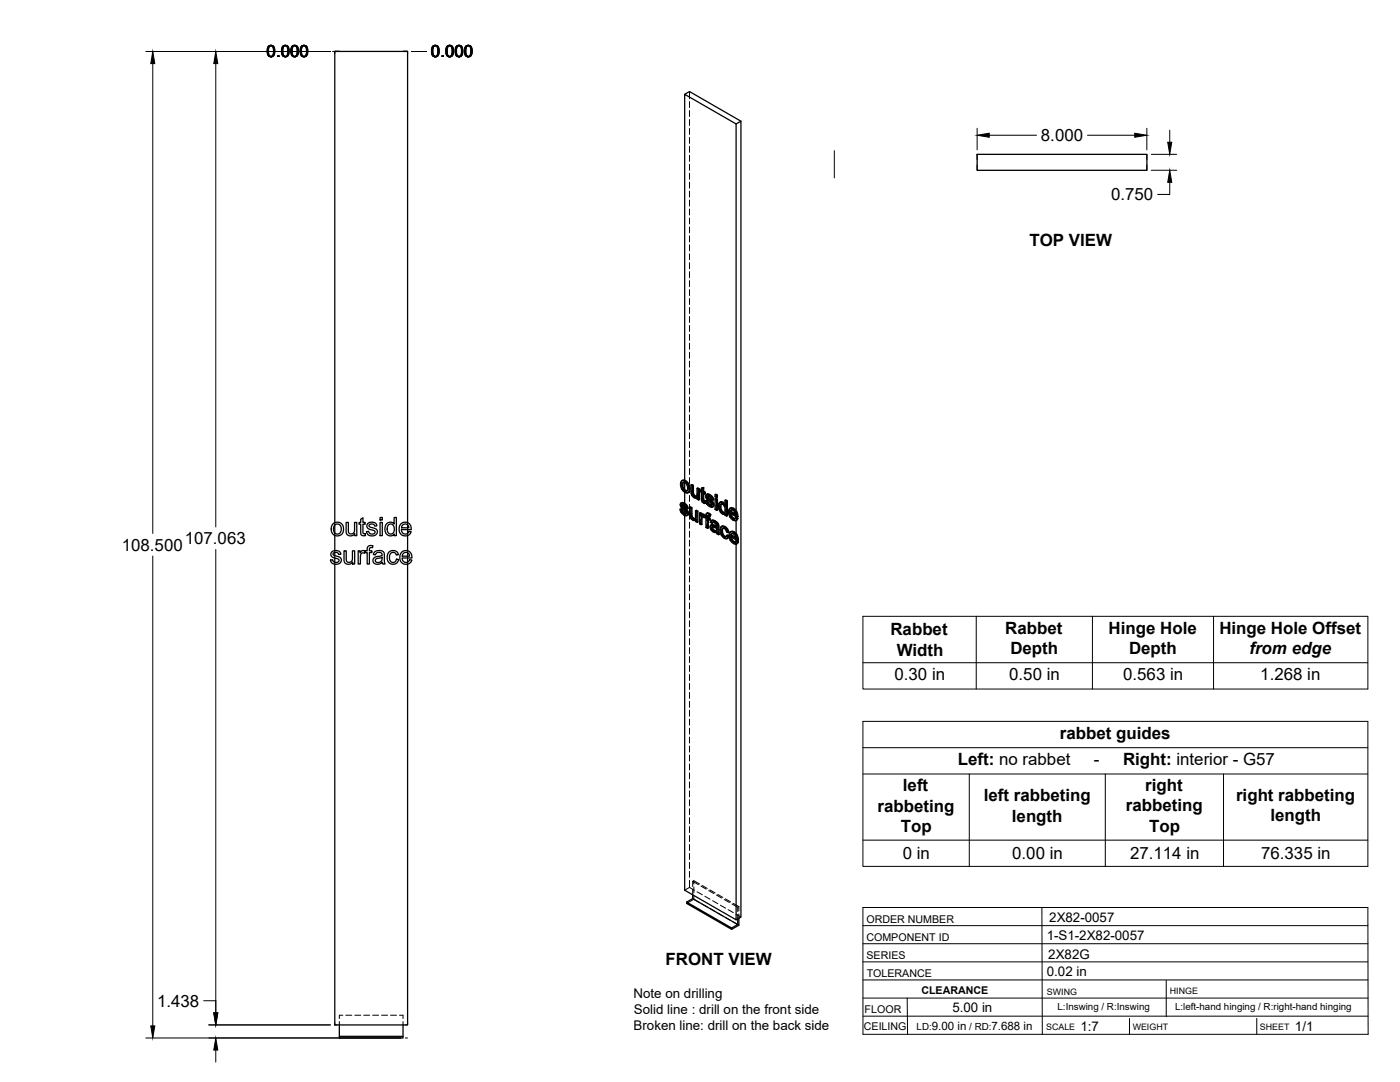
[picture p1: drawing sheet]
<svg xmlns="http://www.w3.org/2000/svg" width="559mm" height="432mm" viewBox="0 0 559 432" stroke-linecap="round" stroke-linejoin="round" font-family="sans-serif">
<!-- layer: Visible -->
<g fill="none" stroke="#000" stroke-width=".51">
<path d="M273.3 37.6l1.9-1.1 20.5 11.9M293.8 49.5l1.9-1.1v317.6l-1.9 1.1M390 61.6h67.8v6.4h-67.8zM272.2 191.8l.6-.2 .9 .2zM272.2 191.8l-.4 .5-.2 1 .5 1.9 1.5 1.4 .8 .1 .5-.3M272.3 193.6l.3 1.4M272.6 195l.3-.1 .8 .8-.3 .2zM272.8 192.5l-.2 .9M272.9 194.9l-.3-1.5-.3 .2v-.3l.2-.6 .5-.2 1 .7 .4 1.3-.2 1.4h-.8M273.3 191.6v-154l20.5 11.9v154.3M273.3 192.6v2.8M273.3 196.4v4.5"/>
<path d="M273.4 192l1 1a1.88 1.88 0 0 1 1 2M273.7 195.7l.5 .2M273.7 191.8l1.2 1.3M274.6 193.3l.5 1.9 .3-.2-.2 1.2M275.1 195.2l-.2 1.2 .3-.2-.6 .5M275.8 193.5l.7 .4 .3-.2v3.2M276.5 193.9v3.1l.3-.1 .3 .6M276.5 197.1l.3 .6 .3-.2 .4 .4M276.8 197.7l.4 .4h.9M276.8 193.7l-.7-.4-.3 .2v3l.3 1.2 .8 .8a.97 .97 0 0 0 1.4 .1v.6l.5 .4M277.2 198.1l.5 .1M278 198.1l-.3 .1"/>
<path d="M278.2 194.9l.6 .4 .4-.2v4.3l-.4 .2v-4.3M278.3 198.6l-.3 .2M279.2 195.1l-.7-.4-.3 .2v2.7l-.5 .6M280 195.5l-.5 .1v.6l.5 .3v3.3l.9 1h.7l-.1-.7h-.6M280 194.8l.9-.2v1.5M280.6 194.8v1.5l.3-.2 .6 .3M280.6 196.3l.6 .3 .3-.2v.6l-.3 .2v-.6M280.6 199.7l.6 .2M280.7 200l.8 .1M280.9 194.6l-.9 .2v1.1l-.5-.3M280.9 197v2.6M281.2 197.2l-.6-.4v2.9l.4 .1"/>
<path d="M281.6 199.8l.6 .3M282.1 197.3l.7-.1 .6 .2M282.3 198.3l.6 .4M282.4 198.6l.2 .3 .4-.1 1.4 1.3M282.4 197.1l-.4 .3M282.5 197.4h.9l.7 .6M282.5 199.9l-.9-.1 .7 1.6 1.2 .9 1-.1M282.6 198.9l1.5 1.4 .3-.2 .4 .6M282.6 198v.1M282.7 198.4l-.1-.3-.3 .2 .1-.2 .9 .3 .6 1 .6 .2M282.8 197.2l-.9 .2-.2 .9 .4 .9 1.8 1.8-.1 .7M283 197.6l.8 .6 .3-.2 .5 .6"/>
<path d="M283.8 198.2l.5 .6 .3-.2 .2 .9-.3 .1-.2-.8M285.4 199l.3-.1 .7 .3-.4 .2zM285.4 197.4l.3-.2 .7 .4-.4 .2zM285.4 199v4.3l.6 .4M285.4 197.4v.8l.6 .4M286.4 199.2v4.3l-.4 .2v-4.3M286.4 197.6v.8l-.4 .2v-.8M289.4 199.7l.6 .3 .3-.1v5.9l-.3 .2v-6M290.3 199.9l-.6-.4-.3 .2v2.1l-.5-.7M133 209l1.7-.6 1.7 .7 .6 1v2.2l-1.1 1.3-1.7 .2-1.4-.8-.6-1.6a2.79 2.79 0 0 1 .8-2.4zM133.5 209.6l.6-.4 .9-.1 1 .9 .1 1.9-.8 1.1h-1.2l-.7-.6-.3-1.5zM133.6 209.5v3.2"/>
<path d="M133.6 213.7v6M137.3 219.8h.9v3.8a1.32 1.32 0 0 0 1.7 .7 1.32 1.32 0 0 0 .8-1.7v-2.8h.9v5.3h-.8v-.8a1.86 1.86 0 0 1-2.3 .9 1.86 1.86 0 0 1-1.2-2.1zM138.2 208.5h.8l.1 3.8a1.31 1.31 0 0 0 1.7 .7 1.31 1.31 0 0 0 .7-1.7v-2.8h.9v5.3h-.8v-.8a1.86 1.86 0 0 1-2.2 .8 1.86 1.86 0 0 1-1.2-2zM143 219.8h.7v.8a1.27 1.27 0 0 1 2.1-.6l.8-.2v-1.1a1.58 1.58 0 0 1 2.2-.9l-.1 .8a.81 .81 0 0 0-.9-.1 .81 .81 0 0 0-.4 .8v.5h1.1v.7h-1.1v4.6h-.8v-4.6h-.8v-.4l-.3 .7-.9-.2-.6 .5-.2 4h-.8zM144 207.2l.9-.5v1.8h.9v.7h-.9v3.4l.2 .3 .7 .1 .1 .7h-1.3l-.5-.4-.1-4.1h-.7v-.7h.7zM146.7 209l1.7-.6a1.73 1.73 0 0 1 2 1.4l-.8 .2a1.17 1.17 0 0 0-1.1-.9 1.17 1.17 0 0 0-1.2 .8l.4 .4 2.1 .6a1.59 1.59 0 0 1 .7 2.1 1.59 1.59 0 0 1-2 .9l-1.5-.4-.7-1.3 .9-.2 .2 .7 .7 .4 1.3-.2a.74 .74 0 0 0 .3-.9 .74 .74 0 0 0-.9-.4l-1.3-.4a1.37 1.37 0 0 1-.8-2.2zM151.7 208.5h.9v5.3h-.9zM151.7 206.5h.9v1h-.9zM154.3 209l1.1-.6a1.86 1.86 0 0 1 1.9 .7v-2.6h.9v7.3h-.8v-.7a2.16 2.16 0 0 1-2.7 .5 2.16 2.16 0 0 1-1.1-2.5zM154.9 209.6l1.3-.5 1 1.1v2l-.7 .8h-1l-.8-.9-.1-1.5zM160 209.1l1-.6h1.5l1 .6 .5 1.1 .1 1.1h-3.9l.2 1 .9 .7a1.43 1.43 0 0 0 1.9-.9l.9 .1-.7 1.1-.8 .5h-1.6l-1-.6-.7-1.8 .1-1.1zM160.7 209.5l.6-.3h1.1l.5 .5 .3 .9h-2.9z"/>
<path d="M162.7 208.5v-188h-29.1v188.1M162.7 209.4v1.2M162.7 211.3v1.6M162.7 213.7v6.1M271.4 203.2l.6 .3M271.9 200.7l.7-.1 .6 .2M272 203.5l.4-.2 .2 .9-.3 .1zM272.1 201.7l.7 .4M272.2 202l1.1 .6M272.2 200.6l-.4 .2M272.3 204.3l.7 .6h.8M272.3 200.8h.9l.8 .6"/>
<path d="M272.4 203.3l-1-.1 .7 1.6 1.3 .9 .9-.1M272.4 202.3l1.5 1.4 .3-.2 .5 .7M272.5 201.4l-.1 .1M272.5 201.8l-.3-.3 1 .3 .5 1 .6 .3M272.6 200.6l-.9 .3-.2 .8 .4 .8 1.9 1.9-.2 .7M272.9 201l.7 .6 .4-.2 .4 .7M273 204.9l.6 .2M273.3 205.7v149.6l20.5 11.8v-149.9M273.3 203.9v.9l-.7-.6M273.3 201.9v.7M273.3 202.6l.9 .9M273.6 201.6l.5 .6 .3-.1 .3 .8-.4 .2-.2-.9"/>
<path d="M273.7 205.1h-.1M273.9 203.7l.4 .6 .4-.1 .1 .7M274.3 204.3l.2 .7 .3-.1-.2 .5M274.5 205l-.2 .6 .3-.2-.4 .4M275.2 202.4l.7 .4 .3-.2v3.2M275.9 202.8v3.2l.3-.2 .3 .6M275.9 206l.2 .6 .4-.2 .4 .4M276.1 206.6l.5 .4h.9M276.2 202.6l-.7-.4-.3 .2v3.1l.3 1.1 .8 .8a.97 .97 0 0 0 1.4 .1M276.6 207l.6 .2M277.5 207l-.3 .2M277.6 203.8l.6 .4 .4-.2v4.3l-.4 .2v-4.3"/>
<path d="M277.7 207.5v.7l.5 .3M277.7 207.5l-.2 .2M278.6 204l-.7-.4-.3 .2v2.7l-.4 .7M279.2 204.7l.6 .4 .3-.2v.5l.4-.2M279.8 205.1v.6l.7-.5 .4 .1M280 206.4l.2 2.8-.4 .2v-2.2M280.1 204.9l-.6-.3-.3 .1v4.3l.6 .4M280.2 205.3h.7l.6 .4M280.3 206.1v.1M280.6 205.4l.6 .5M281 206.6l-.8-.5-.2 .3 .3-.2-.1 .8M281.2 200.3l.1 .7"/>
<path d="M281.2 206.4l.6 .4v3.7l.6 .4M281.2 206.4v-.3l-.2 .5M281.2 206.5l-.2 .1M282.2 204.9h.9l.6 .4M282.2 200.1l.3-.2 .3 .8-.3 .2zM282.4 206.6l.7 .4 .3-.2v.6l-.3 .1v-.5M282.5 204.7l-.5 .2M282.5 200.9l.6 .6h.9M282.7 207.3v3.4l-.3 .2v-3.8l.7 .4M282.7 205.7v.7M282.8 205.1l.6 .4 .3-.2-.4 .8 .1-.6M282.8 200.7l.7 .7"/>
<path d="M283.1 204.9l-.6-.2-.5 .2-.2 1.3-.6-.3 .6-.1M283.1 201.5l.7 .2M283.3 206.1a.46 .46 0 0 0-.5-.5 .46 .46 0 0 0-.4 .6v.4l.3-.2 .7 .4M283.8 209.6l.8-.2 1.4 .5M283.9 201.7h-.1M284.1 210.7l.2 .6 .3-.2 .5 .5M284.1 200.3l.4 .6 .3-.2 .2 .8M284.2 210.4l-.1 .3 .3-.2 .2 .6M284.2 209.4l-.5 .2M284.3 211.3l.5 .5h1h-1M284.3 210.3l-.1 .1M284.3 207.7l.9 .4 .3-.2 .8 .6"/>
<path d="M284.4 210.3l.8 .3a.72 .72 0 0 1 .8 .6 .72 .72 0 0 1-.5 .8M284.4 210.3l-.2 .1M284.4 210.3v.2M284.5 200.9l.1 .7 .4-.1-.2 .5M284.5 208.4l-.4 .5 .2-.4 .5-.1 1.1 1a.48 .48 0 0 1 0 .8 .48 .48 0 0 1-.7-.3l-.9-.3M284.6 209.4l-1 .3-.2 .9 .7 1.3 1.1 .6a.64 .64 0 0 1 1 .5l.6 .4M284.6 201.6l-.1 .6 .3-.2-.5 .4M284.6 207.6l-.7 .2M285.2 208.1l.8 .5 .3-.1 .4 .5M285.5 207.9l-.9-.3-.8 .3-.3 .5 .6 .5M286 208.6l.4 .6 .3-.2 .2 .7M286.4 209.2l.2 .6 .3-.1 .1 2.9"/>
<path d="M286.6 209.8l.1 3 .3-.2 .1 .6-.3 .2-.1-.6M287.4 202.4l.3 1.4M287.5 200.4h1.2l.6 .6M287.7 201.3h.8l.6 .8 .3 1.5-.3 1M287.7 201.3l-.3 1.1 .3-.2 .3 1.4M287.7 203.8l.3-.2 .8 .8-.4 .2zM287.8 201.2l-.1 .1M287.8 200.3l-.5 .2M288 201.1l-.3 1.1M288.1 212v.1a1.11 1.11 0 0 0 .7 1.4l.6 .5M288.2 210.1l.9 .2 .3-.2 1 1M288.3 213.4l.8 .8h.8"/>
<path d="M288.4 200.6l.5 .5h.5M288.4 204.6h.7M288.5 209.9l-.6 .3M288.6 210.8l-.2 1M288.7 200.4l-.8-.2-.8 .4-.3 .8v1.3l.9 1.9 1 .7 .7-.2v.5l.6 .4M288.8 204.4l.4 .1M289.1 210.3l.8 .6a1.42 1.42 0 0 1 1 1.5l-.3 .1-.5-1.3M289.4 210.1l-.9-.2-.7 .3-.4 .8v1.1l.4 1.3 .7 1 .9 .5 .7 .1M289.4 205.1l-.2 .2M290 213.7l.6 .4M290.6 212.5l-.6-.2-.7-1.2-.9-.3-.3 1.2 .3-.2 .3 1.4M290.6 214.1l.4-.1-.3 .6-.6 .4z"/>
<path d="M291 214l-.7-.5-.6 .8-.6-.1M291.3 202.9h.9a1.84 1.84 0 0 1 1.8 1.2M291.5 204.3l2 1.2-.3-1.1-.9-.9-.6 .1-.2 .7 .3-.2 1.7 1M291.5 212.3l.8-.1a2.05 2.05 0 0 1 2 1.3M291.7 213.6l2 1.2-.4-1.3-.9-.6-.5 .1-.2 .6 .3-.2 1.7 1M291.8 205l.3 .9M291.8 206.1l.7 .8h.9M292 203.5l-.2 .6M292 215.5l.8 .8h.8M292 214.4l.3 .9M292.2 212.9l-.2 .5M292.5 203l1 1a1.97 1.97 0 0 1 1 2.1"/>
<path d="M292.5 206.9l.6 .2M292.7 212.4l1 1a1.83 1.83 0 0 1 1 1.8v.2M292.8 216.3l.5 .2M292.8 202.8l-.8-.2-1 .7-.2 1.4 .3 1.1 .7 1.1 1.2 .9h.7l.8-.9M293 212.2l-.8-.2-.9 .5-.3 1.9 1 2 .9 .6 .9 .2M293.3 207l-.2 .1M293.5 216.4l-.2 .1M293.5 206.6l.7 .5M293.7 204.3l.5 1.9 .3-.1-.3 .1M293.7 216l.7 .5M293.8 206.2v.3M293.8 207.7v5.2"/>
<path d="M293.8 215.5v.5M293.9 213.7l.5 1.9 .3-.2-.3 .2M294.2 206.4l-2.8-1.6 .4 1.3 .3-.2 .8 .9M294.4 215.8l-2.8-1.6 .4 1.3 .3-.2 .8 .8M294.5 206.9l-.7 .8M294.5 206.9l-.6-.5-.8 .7M294.7 216.3l-.7 .8M294.7 216.3l-.9 .9M294.7 216.3l-.7-.5-.7 .7M132.5 220.2l1.3-.5a1.81 1.81 0 0 1 2.3 1.5l-.9 .1a1.21 1.21 0 0 0-1.1-.9 1.21 1.21 0 0 0-1.2 .8l.3 .4 2.3 .7a1.6 1.6 0 0 1 .6 2.1 1.6 1.6 0 0 1-2 .8l-1.4-.4-.8-1.3 .9-.1 .3 .7 .6 .3 1.3-.2a.81 .81 0 0 0 .2-1 .81 .81 0 0 0-1-.4l-1.1-.3a1.36 1.36 0 0 1-1-.9 1.36 1.36 0 0 1 .4-1.4zM133.6 220.5v1.2M133.6 222.7v1.7"/>
<path d="M149.4 220.4l1.7-.7 1.2 .1 .8 .5 .6 4.8h-.9l-.2-.7-1.2 .7-1.2 .1-.9-.4-.4-.7a1.74 1.74 0 0 1 2-2l.6-.1a.8 .8 0 0 0 1-.9 .8 .8 0 0 0-1.1-.6l-1.1 .2-.4 .7-.9-.1zM149.9 223.2l2.6-.8a1.59 1.59 0 0 1-.6 1.8 1.59 1.59 0 0 1-1.9-.1zM155.2 220.4l1.1-.6 1.5 .1 .8 .6 .4 .9-.8 .1a1.47 1.47 0 0 0-2-.9 1.47 1.47 0 0 0-.8 2.1l.5 1.3 .7 .4 1.1-.2 .5-1 .9 .1-.5 1.2a2.49 2.49 0 0 1-3.2 .2 2.49 2.49 0 0 1-.8-3.2zM160.3 220.4l1-.6h1.5l.9 .6 .6 1.1 .1 1.2h-3.9l.2 .9 .8 .8a1.46 1.46 0 0 0 2-1l.8 .3-.4 .8-1 .6h-1.7l-.9-.6-.5-.8-.2-1.2 .1-1.1zM161 220.9l.6-.4 1 .1 .6 .5 .3 .9h-3zM162.7 225.1v183.9h-29.1v-183.8M162.7 220.6v1.4M162.7 222.7v1.6M276.5 357.1v1.5l-2.4 1.4v.5l17.9 10.4v-.5l-17.9-10.4M276.5 358.6l17.9 10.4-2.4 1.4M294.4 366.7v2.3M294.9 366.4v2.8l-2.9 1.7"/>
<path d="M135.4 409v5.2h25.5v-.6h-25.5M160.9 409v4.6"/>
</g>
<!-- layer: Hidden -->
<g fill="none" stroke="#000" stroke-width=".4">
<path d="M275.2 36.5v2.9M275.2 40.6v2.3M275.2 44.1v2.4M275.2 47.7v2.4M275.2 51.3v2.4M275.2 54.8v2.4M275.2 58.4v2.4M275.2 62v2.4M275.2 65.6v2.3M275.2 69.1v2.4M275.2 72.7v2.4M275.2 76.3v2.4"/>
<path d="M275.2 79.8v2.4M275.2 83.4v2.4M275.2 87v2.4M275.2 90.6v2.3M275.2 94.1v2.4M275.2 97.7v2.4M275.2 101.3v2.4M275.2 104.9v2.3M275.2 108.4v2.4M275.2 112v2.4M275.2 115.6v2.3M275.2 119.1v2.4"/>
<path d="M275.2 122.7v2.4M275.2 126.3v2.4M275.2 129.9v2.3M275.2 133.4v2.4M275.2 137v2.4M275.2 140.6v2.4M275.2 144.1v2.4M275.2 147.7v2.4M275.2 151.3v2.4M275.2 154.9v2.3M275.2 158.4v2.4M275.2 162v2.4"/>
<path d="M275.2 165.6v2.4M275.2 169.1v2.4M275.2 172.7v2.4M275.2 176.3v2.4M275.2 179.9v2.3M271.9 193.1l.5 1.9-.3 .2M272.4 195l1.3 1.3-.3 .2M272.5 191.6l-.9 1.7M272.8 192.5l-.2 .1M272.9 192.4h.8l-.3 .2M273.3 191.6v1M273.3 195.4v1"/>
<path d="M273.7 192.4l.8 .9-.4 .2M273.7 196.3l.9 .3-.3 .1M274.5 195.7l-.3 .2M274.5 193.3l.3 1.4-.4 .2M274.8 194.7l-.1 .7-.5 .5M274.9 196.5l-.3 .1M275.2 183.4v2.4M275.2 187v2.4M275.2 190.6v2.4M275.2 194.1v2.4M275.2 197.7v2.4M276.1 193.3l.1 3.4-.3 .2"/>
<path d="M276.2 196.7l.2 .7-.3 .1M276.4 197.4l.4 .6-.3 .1M276.8 198l.6 .5-.3 .1M277.4 198.5l.7 .2 .5-.3-.3 .2M278 198.1h.1M278.1 198.1h.1M278.3 198l-.4 .2M278.4 198.6h-.1M278.4 197.8l-.3 .3M278.5 194.7v2.7l-.4 .6M278.6 198.4v.7l-.3 .1M278.6 199.1l.6 .3"/>
<path d="M279.8 196l.5 .3-.3 .2M279.8 195.4v.6l-.3 .2M280 195.5l.3 .2M280.3 196.3v3.3l-.3 .2M280.3 194.6v1.1l-.3 .2M280.3 199.6l.3 .5-.3 .2M280.6 196.8l.3-.2v.4M280.9 196.6l.6 .4M281.9 199.7l.5 1.3-.4 .1M282 197.8l.1 .7-.3 .2M282.1 197.4l-.4 .6M282.1 198.5l.4 .6-.3 .2"/>
<path d="M282.3 197.2l-.5 .4M282.5 198l.3-.2-.2 .2M282.5 199.1l1.6 1.6-.3 .2M282.7 197.9l-.3 .1M282.8 197.8l.6 .2-.3 .2M283.4 198l.6 .5-.3 .2M284 198.5l.2 .7-.3 .2M284.2 199.2l.6 .3M285.7 197.2v.9l-.3 .1M285.7 198.9v1.5M285.7 198.1l.7 .3M289.7 199.5v2.1l-.3 .2"/>
<path d="M133.6 208.6v.9M133.6 212.7v1M133.6 219.7v.8M162.7 208.5v.9M162.7 210.6v.7M162.7 212.9v.8M162.7 219.8v.8M271.7 203.1l.5 1.3-.3 .2M271.8 201.3l.2 .6-.3 .2M271.9 200.8l-.4 .6M272 201.9l.4 .6-.3 .2M272.1 200.6l-.5 .4"/>
<path d="M272.2 204.4l1.1 1-.3 .1M272.3 201.4l.3-.2-.1 .2M272.4 202.5l1.6 1.6-.3 .2M272.6 201.3l-.4 .1M272.6 201.2l.6 .2-.3 .2M273.2 201.4l.6 .6-.3 .1M273.3 200.9v1M273.3 202.6v1.3M273.3 204.7v1M273.3 205.4l.8 .2-.3 .2M273.8 204.9h.2M273.8 202l.2 .6-.3 .2"/>
<path d="M274 204.1l.2 .5-.4 .1M274 204.9l-.3 .2 .3-.2M274 202.6l.7 .3M274.2 204.6l-.2 .3M274.5 205.6h-.4M275.2 201.3v2.4M275.2 204.9v2.3M275.2 208.4v2.4M275.2 212v2.4M275.2 215.6v2.4M275.2 219.2v2.3M275.5 202.2l.1 3.4-.3 .2"/>
<path d="M275.6 205.6l.2 .7-.3 .2M275.8 206.3l.4 .6-.3 .2M276.2 206.9l.6 .5-.3 .2M276.8 207.4l.7 .2 .5-.3-.2 .2M277.5 207h.1M277.7 206.9l-.4 .2M277.8 206.7l-.3 .3M277.9 203.6v2.8l-.4 .5M278 207.3v.7l-.3 .2M278 208l.6 .3M279.5 207.3v1.6l-.3 .1M279.5 208.9l.7 .3"/>
<path d="M279.5 204.6v1.5M280.1 205.4v.1M280.3 206.1l.2-.2-.3 .2M280.4 205.2l-.6 .5M280.4 206l-.3 .1M280.5 205.9l.4 .1-.3 .2M280.6 200.1l.5 .5-.3 .1M280.9 206l.4 .4M281.1 200.6l.5 .2M281.2 206.1l.3-.2-.2 .5M281.5 205.7v.1M281.5 206.3l.6 .3-.3 .2"/>
<path d="M281.5 205.9l-.2 .5M281.5 205.7l-.3 .3M281.8 205.8l.3 .2M282.1 209v1.3l-.3 .2M282.1 210.3l.6 .4M282.1 206.6v1.3M282.2 205l-.1 1-.3 .2M282.3 204.7l-.5 .4M282.4 207.1l.3-.2v.4M282.4 201l1.1 1-.3 .1M282.5 205.7h.2M282.7 206.9l.7 .5"/>
<path d="M282.8 205.5l.4 .1-.3 .2M283.2 205.6l.4 .3M283.5 202l.8 .2-.3 .2M283.7 210.1l.4 1.1-.4 .2M283.8 208.2l.6 .5M283.8 209.6l-.4 .7M284 201.5h.1M284 209.4l-.5 .4M284.1 211.2l.9 .9-.3 .2M284.1 207.7l-.6 .7M284.1 201.5l-.2 .2M284.1 200.7l.2 .5-.3 .1"/>
<path d="M284.2 201.5l-.4 .2M284.2 207.6l-.4 .3M284.3 201.2l-.2 .3M284.4 208.4l.4-.2-.3 .2M284.5 210.2l.2-.1zM284.5 210.2l-.2 .1M284.6 210.1l-.4 .2M284.6 202.2h-.3M284.7 210.1l1.6 .5-.3 .2M284.8 208.2l.6 .2-.3 .2M285 212.1l.7 .2-.3 .2M285.4 208.4l.7 .7-.3 .2"/>
<path d="M285.7 212.3l.7-.1-.4 .2M285.7 201.6v1.6l-.3 .1M285.7 203.2l.7 .3M286 209.9l.3 .1M286 211.7l-.3 .2M286.1 209.1l.2 .7-.3 .2M286.2 211.5l-.4 .3M286.3 210.6l-.1 .9-.3 .2M286.3 209.8l-.3 .4M286.4 212.2l.1 .7-.3 .1M286.5 212.9l.6 .3M287.1 201.8l.2 1.3-.3 .2"/>
<path d="M287.3 200.7l-.2 1.1-.3 .2M287.3 203.1l.6 1.1-.4 .2M287.6 200.3l-.6 .6M287.7 211.4l.5 1.9-.3 .2M287.9 204.2l.8 .8-.3 .1M287.9 210.3l-.2 1.1-.3 .2M288 201.1h.7l-.3 .2M288 201.1l-.2 .1M288 201.1h.1M288.1 201l-.3 .2M288.2 213.3l1.2 1.3-.3 .2M288.2 210l-.6 .5"/>
<path d="M288.6 210.8l-.2 .1M288.7 210.7l.8 .1-.4 .1M288.7 205l.6 .1 .4-.2-.3 .2M288.7 201.1l.8 .8-.4 .2M289.4 201.1l.3 .5M289.4 214.6l1 .2M289.5 210.8l.5 .5-.3 .2M289.5 201.9l.3 1.5-.4 .2M289.5 205.1h-.1M289.7 204.9v.6l-.3 .1M289.7 205.5l.6 .3M289.8 203.4l-.2 .7-.4 .4 .3-.1"/>
<path d="M290 211.3l.3 .8-.3 .2M290 214.1l-.1 .1M290.3 212.1l.6 .3M290.3 213.5l-.6 .8M291.1 204.1l.5 1.9-.3 .2M291.3 213.5l.5 1.9-.4 .2M291.4 204.8l.4-.1v.3M291.6 206l1.3 1.4-.4 .1M291.6 202.7l-.8 1.6M291.6 214.2l.4-.2v.4M291.8 204.7l2.7 1.5M291.8 215.4l1.3 1.3-.3 .2"/>
<path d="M291.8 212.1l-.5 1.4-.3 .2M292 214l2.7 1.6M292 203.5l-.2 .1M292.1 203.4l.7 .1-.3 .1M292.2 212.9h-.2M292.3 212.7l.7 .1-.3 .2M292.8 203.5l.8 .8-.3 .2M292.9 207.4l1 .2-.3 .2M293 212.8l.8 .9-.3 .2M293.5 206.9h-.1M293.5 206.9l-.2 .1M293.5 205.1l.4 .2"/>
<path d="M293.6 206.8l-.4 .2M293.6 204.3l.3 1-.4 .2M293.7 216.3h-.1M293.7 216.3l-.2 .1M293.7 214.4l.4 .3M293.8 216.2l-.4 .2M293.8 213.7l.3 1-.4 .1M293.8 216v1.2l.3-.2-1-.3M293.8 203.8v2.4M293.8 206.5v1.2M293.8 212.9v2.6M293.9 206.4l-.4 .5"/>
<path d="M294 215.8l-.3 .5M294.1 207.5l-.2 .1M294.3 216.9l-.2 .1M133.6 221.7v1M133.6 224.4v.8M162.7 222v.7M162.7 224.3v.8M275.2 222.7v2.4M275.2 226.3v2.4M275.2 229.9v2.3M275.2 233.4v2.4M275.2 237v2.4"/>
<path d="M275.2 240.6v2.4M275.2 244.2v2.3M275.2 247.7v2.4M275.2 251.3v2.4M275.2 254.9v2.4M275.2 258.4v2.4M275.2 262v2.4M275.2 265.6v2.4M275.2 269.2v2.3M275.2 272.7v2.4M275.2 276.3v2.4M275.2 279.9v2.4"/>
<path d="M275.2 283.4v2.4M275.2 287v2.4M275.2 290.6v2.4M275.2 294.2v2.3M275.2 297.7v2.4M275.2 301.3v2.4M275.2 304.9v2.4M275.2 308.5v2.3M275.2 312v2.4M275.2 315.6v2.4M275.2 319.2v2.3M275.2 322.7v2.4"/>
<path d="M275.2 326.3v2.4M275.2 329.9v2.4M275.2 333.5v2.3M275.2 337v2.4M275.2 340.6v2.4M275.2 344.2v2.4M275.2 347.7v2.4M275.2 351.3v2.8M275.2 354.1l-1.9 1.2M275.2 354.1l2 1.2M276.5 355v2.1M276.5 351.7l2.3 1.3"/>
<path d="M276.9 352.8v-1.3l-.4 .2v2.1M276.9 358.9l-2.8 1.6M276.9 354v2.4M276.9 357.6v1.3M276.9 351.5l2.3 1.3M276.9 358.9l2.3 1.3M278.2 355.9l2.1 1.2M279.8 353.6l2.1 1.2M280.2 353.4l2.1 1.2M281.3 357.7l2.1 1.2M282.9 355.4l2 1.2M283.4 355.2l2 1.1"/>
<path d="M284.4 359.5l2.1 1.2M286 357.2l2.1 1.2M286.4 356.9l2.1 1.2M289.1 359l2 1.2M289.5 358.7l2.1 1.2M280.2 360.8l2.1 1.2M283.4 362.6l2 1.1M286.4 364.4l2.1 1.1M287.5 361.3l2.1 1.1M289.5 366.1l2.1 1.2M290.6 363l2.1 1.2M292.2 360.8l2.2 1.3 .5-.3"/>
<path d="M292.6 360.5l2.3 1.3M292.6 367.9l2.3 1.3M293.7 364.8l2 1.2M294.4 362.1v1.7M294.4 365v1.7M294.9 361.8v1.7M294.9 364.7v1.7M135.4 407.7v1.3M136.8 405.2h-1.4v1.3M138 405.2h2.4M141.6 405.2h2.4M145.2 405.2h2.4"/>
<path d="M148.8 405.2h2.3M152.3 405.2h2.4M155.9 405.2h2.4M159.5 405.2h1.4v1.3M160.9 407.7v1.3"/>
</g>
<!-- layer: Reference -->
<path d="M132.7 20.5h2.7h-1.8v.9M133.6 20.5h1.8M160.9 20.5h1.8M161.8 20.5h.9v.9M390 61.6v2.1M390 65.8v2.2M457.8 61.6v2.1M457.8 65.8v2.2M133.6 408.1v.9h.9M161.8 414.2h.9M162.7 408.1v.9h-.9" fill="none" stroke="#000" stroke-width=".4"/>
<!-- layer: Hidden Narrow -->
<path d="M276.1 196l-.3 .2M278.5 197l-.3 .2M280.3 198.8l-.3 .1M273.3 203.5l-.3 .1M275.5 204.9l-.3 .2M277.9 205.9l-.3 .2M282.1 205.6l-.3 .1M283.5 200l-.3 .2M285.3 210.3l-.4 .2M286.3 210.9l-.3 .1" fill="none" stroke="#000" stroke-width=".4"/>
<!-- layer: Visible Narrow -->
<path d="M276.8 196.1l-.3 .2M280.9 199.2l-.3 .1M283.5 199.2l-.3 .2M273.3 202.6l-.3 .2M276.2 205l-.3 .2M282.7 206l-.3 .2M285.2 209.6l-.3 .2M286.9 210.3l-.3 .2M286.9 211.3l-.3 .2" fill="none" stroke="#000" stroke-width=".4"/>
<!-- layer: Titleblock -->
<path d="M344.4 362.2h201.6l.1 50.6h-201.7zM344.4 376.6h201.6M344.4 369.4h201.6M415.9 362.2l.1 50.6M344.4 383.9h201.6M344.4 398.3h201.6M344.4 391.1h201.6M362.1 398.3l.1 14.4M465.5 391.3v14.4M344.4 405.5h201.7M450.8 406.4v6.4M501.6 406.4v6.4" fill="none" stroke="#000" stroke-width=".4"/>
<!-- layer: Custom Tables -->
<path d="M344.4 246h201.6v29h-201.6zM389.7 246v29M436 246v29M484.4 246v29M344.4 264.5h201.6M344.4 287.9h201.6v57.9h-201.6zM344.4 298.4h201.6M344.4 308.9h201.6M386.9 308.9v36.9M441.2 308.9v36.9M488.4 308.9v36.9M344.4 335.3h201.6" fill="none" stroke="#000" stroke-width=".4"/>
<!-- layer: FD_Dimensions -->
<g fill="none" stroke="#000" stroke-width=".4">
<path d="M58.2 20.6h73.7M61 25.4v187.5M86.1 25.4v184.9M164.4 20.6h5.9M390 51.2v8.6M394.8 54h18.9M434.1 54h18.8M457.8 51.2v8.6M466.9 51.9v4.9M459.5 61.6h10.2M459.5 67.9h10.2M466.9 72.8v4.8h-4.8"/>
<path d="M86.1 219.3v184.9M61 221.9v187.5M81.3 399.4h4.8M58.2 414.2h101.8M83.3 409h48.6M86.1 419.1v4.8"/>
</g>
<path d="M61 20.6l.8 4.8h-1.6zM86.1 20.6l.8 4.8h-1.6zM390 54l4.8-.8v1.6zM452.9 53.2l4.9 .8-4.9 .8zM466.1 56.8h1.6l-.8 4.8zM466.9 67.9l.8 4.9h-1.6zM60.2 409.4h1.6l-.8 4.8zM85.3 404.2h1.6l-.8 4.8zM86.1 414.2l.8 4.9h-1.6z" fill="#000" stroke="#000" stroke-width=".4"/>
<!-- layer: Smart Centers -->
<path d="M333 60.1v10.9" fill="none" stroke="#000" stroke-width=".4"/>
<g font-size="6.7">
<text x="106.4" y="22.9">0.000</text>
<text x="172" y="22.9">0.000</text>
<text x="415.5" y="56.3">8.000</text>
<text x="443.5" y="80">0.750</text>
<text x="410.9" y="98.2">TOP VIEW</text>
<text x="48.6" y="219.8">108.500</text>
<text x="73.7" y="217.1">107.063</text>
<text x="355.4" y="253.6">Rabbet</text>
<text x="401.2" y="252.9">Rabbet</text>
<text x="442.5" y="252.9">Hinge Hole</text>
<text x="486.7" y="252.9">Hinge Hole Offset</text>
<text x="357.9" y="261.6">Width</text>
<text x="403.3" y="261">Depth</text>
<text x="450.6" y="261">Depth</text>
<text x="498.7" y="261">from edge</text>
<text x="357" y="271.4">0.30 in</text>
<text x="402.8" y="271.4">0.50 in</text>
<text x="448.3" y="271.4">0.563 in</text>
<text x="503" y="271.4">1.268 in</text>
<text x="423" y="294.8">rabbet guides</text>
<text x="382.3" y="305.4">Left: no rabbet</text>
<text x="436.6" y="305.4">-</text>
<text x="448.2" y="305.4">Right: interior - G57</text>
<text x="360.4" y="315.8">left</text>
<text x="457.1" y="315.8">right</text>
<text x="350.3" y="323.9">rabbeting</text>
<text x="392.7" y="319.8">left rabbeting</text>
<text x="449.4" y="323.8">rabbeting</text>
<text x="493.4" y="319.8">right rabbeting</text>
<text x="403.9" y="327.9">length</text>
<text x="507" y="327.8">length</text>
<text x="359.5" y="331.9">Top</text>
<text x="458.6" y="331.9">Top</text>
<text x="360.3" y="342.9">0 in</text>
<text x="404" y="342.9">0.00 in</text>
<text x="451" y="342.9">27.114 in</text>
<text x="503.4" y="342.9">76.335 in</text>
<text x="265.7" y="385.2">FRONT VIEW</text>
<text x="62.7" y="401.7">1.438</text>
</g>
<g font-size="5.3">
<text x="418.8" y="368">2X82-0057</text>
<text x="417.8" y="375.1">1-S1-2X82-0057</text>
<text x="418.4" y="382.6">2X82G</text>
<text x="417.8" y="389.5">0.02 in</text>
<text x="252.9" y="398.4">Note on drilling</text>
<text x="253" y="404.9">Solid line : drill on the front side</text>
<text x="380.1" y="404">5.00 in</text>
<text x="252.9" y="411.2">Broken line: drill on the back side</text>
<text x="431.3" y="411.5">1:7</text>
<text x="516.9" y="411.5">1/1</text>
</g>
<g font-size="4.6">
<text x="371.9" y="411.2">9.00 in</text>
<text x="395.8" y="411.2">7.688 in</text>
</g>
<g font-size="4.3">
<text x="345.8" y="368.4">ORDER NUMBER</text>
<text x="345.8" y="375.5">COMPONENT ID</text>
<text x="345.8" y="382.7">SERIES</text>
<text x="345.9" y="389.9">TOLERANCE</text>
<text x="367.7" y="396.7">CLEARANCE</text>
<text x="345.1" y="404.3">FLOOR</text>
<text x="344.8" y="411.1">CEILING</text>
</g>
<g font-size="3.9">
<text x="422.1" y="403.1">L:Inswing / R:Inswing</text>
<text x="469" y="403.1">L:left-hand hinging / R:right-hand hinging</text>
<text x="365.9" y="411.2">LD:</text>
<text x="386.9" y="411.2">/ RD:</text>
</g>
<g font-size="3.5">
<text x="417.9" y="397">SWING</text>
<text x="466.9" y="396.9">HINGE</text>
<text x="417.5" y="410.9">SCALE</text>
<text x="452.1" y="410.9">WEIGHT</text>
<text x="502.9" y="410.9">SHEET</text>
</g>
</svg>
